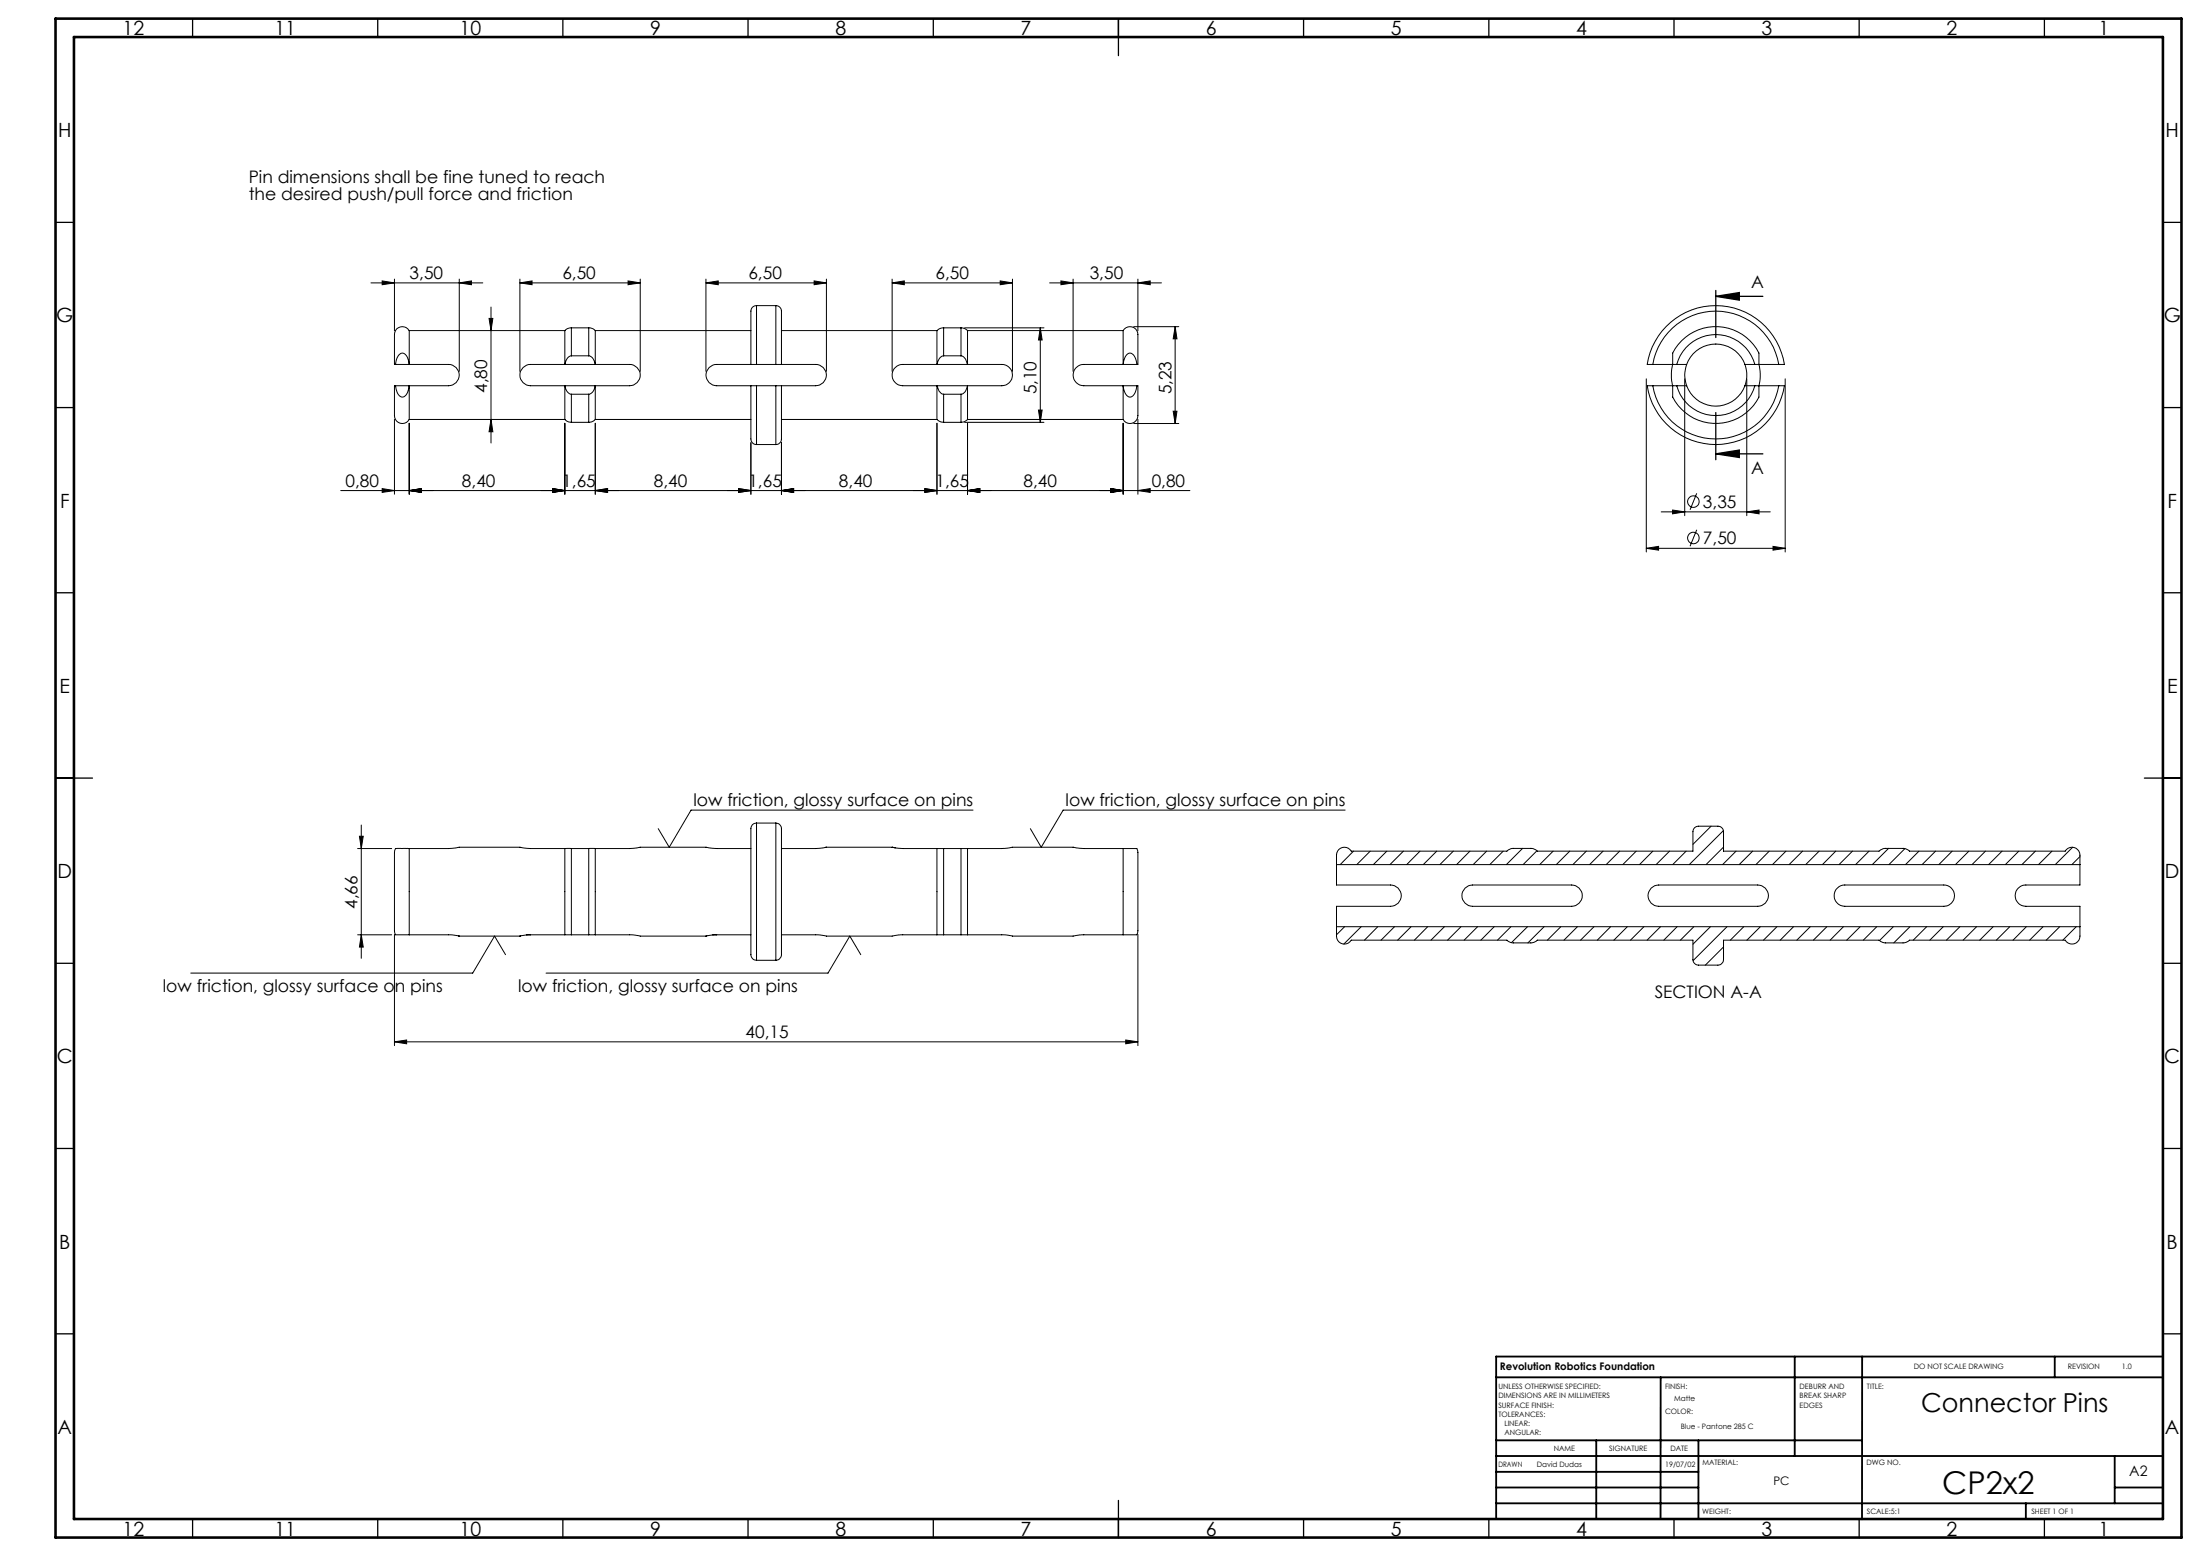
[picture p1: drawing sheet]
<svg xmlns="http://www.w3.org/2000/svg" width="594mm" height="420mm" viewBox="0 0 594 420" stroke-linecap="round" stroke-linejoin="round" font-family="sans-serif">
<g fill="none" stroke="#000" stroke-width=".27">
<path d="M100.2 76.4h30.2M103.2 75.8l3.3 .6-3.3 .5zM106.5 75.3v14M124 76.4l3.3-.6v1.1zM124 75.3v24.9M140.4 76.4l3.3-.6v1.1zM140.4 76.4h32.5M140.4 75.3v24.9M169.6 75.8l3.3 .6-3.3 .5zM172.9 75.3v24.9M190.6 76.4l3.3-.6v1.1zM190.6 76.4h32.5"/>
<path d="M190.6 75.3v24.9M219.8 75.8l3.3 .6-3.3 .5zM223.1 75.3v24.9M240.9 76.4l3.3-.6v1.1zM240.9 76.4h32.5M240.9 75.3v24.9M270.1 75.8l3.3 .6-3.3 .5zM273.4 75.3v24.9M283.4 76.4h30.2M286.5 75.8l3.2 .6-3.2 .5zM289.7 75.3v24.9M307.2 76.4l3.4-.6v1.1z"/>
<path d="M307.2 75.3v14M106.8 98.4h14.3a2.88 2.88 0 0 1 2.9 2.8 2.88 2.88 0 0 1-2.9 2.9h-14.3M110.5 89.2a2.2 2.2 0 0 0-2.8-.8 2.2 2.2 0 0 0-1.2 2.6v7.4h.3M110.5 89.2v9.2a3.1 3.1 0 0 0-1.6-3.1 1.9 1.9 0 0 0-1.9 1.8l-.2 1.3M110.5 89.2h42M132 86h1.1l-.5 3.2zM132.6 82.9v36.7M141.2 99.2l.9-.6 1.1-.2h26.8a2.88 2.88 0 0 1 2.9 2.8 2.88 2.88 0 0 1-2.9 2.9h-26.8a2.86 2.86 0 0 1-2.6-1.8 2.86 2.86 0 0 1 .6-3.1zM152.5 89.2v9.2l.8-1.8 1-.6M154.3 88.5a2.32 2.32 0 0 0-1.8 .7M154.3 88.5v7.5M154.3 88.5h4.7"/>
<path d="M154.3 96h4.7M159 88.5a2.32 2.32 0 0 1 1.7 .7M159 88.5v7.5M160.7 89.2v9.2a2.35 2.35 0 0 0-1.7-2.4M160.7 89.2h42M202.7 98.4h1.6M202.7 98.4h-9.2a2.88 2.88 0 0 0-2.9 2.8 2.88 2.88 0 0 0 2.9 2.9h9.2M204.3 82.5a1.65 1.65 0 0 0-1.6 2.1v13.8M204.3 82.5v15.9M204.3 82.5h5.2M204.3 98.4h5.2M209.5 82.5a1.65 1.65 0 0 1 1.5 2.1v13.8"/>
<path d="M209.5 98.4h1.5M209.5 82.5v15.9M211 98.4h9.2a2.88 2.88 0 0 1 2.9 2.8 2.88 2.88 0 0 1-2.9 2.9h-9.2M211 89.2h42M241.4 99.5l1.2-.9 1.1-.2h26.8a2.88 2.88 0 0 1 2.9 2.8 2.88 2.88 0 0 1-2.9 2.9h-26.8a2.89 2.89 0 0 1-2.3-4.6zM253 89.2v9.2a2.41 2.41 0 0 1 1.8-2.4M254.8 88.5l-1 .2-.8 .5M254.8 88.5v7.5M254.8 88.5h4.7M254.8 96h4.7M259.5 88.5a2.32 2.32 0 0 1 1.7 .7M259.5 88.5v7.5"/>
<path d="M260.5 88.5h21.4M261.2 89.2v9.2l-.5-1.5-.5-.6-.7-.3M261.2 89.2h42M280.9 88.5v25.5M280.9 88.5l.5 3.3h-1zM303.2 89.2a2.2 2.2 0 0 1 2.8-.8 2.2 2.2 0 0 1 1.2 2.6v7.4h-.2M303.2 89.2v9.2a2.99 2.99 0 0 1 1.7-3.1 2.33 2.33 0 0 1 2 2.5l.1 .6M306.1 88.2h12.2M307 98.4h-14.4a2.88 2.88 0 0 0-2.9 2.8 2.88 2.88 0 0 0 2.9 2.9h14.4M317.3 88.2v26.1M317.3 88.2l.5 3.3h-1zM446.3 98.4h-1.6a18.7 18.7 0 0 1 18.6-15.9 18.7 18.7 0 0 1 18.5 15.9h-1.5"/>
<path d="M446.3 98.4a17.2 17.2 0 0 1 17-14.4 17.2 17.2 0 0 1 17 14.4M446.3 98.4h5.3M451.6 98.4v-2.7a9.2 9.2 0 0 1 4.5-5.4 12.9 12.9 0 0 1 18.8 5.2v2.9M451.6 98.4h1.1M451.6 98.4a11.9 11.9 0 0 0 0 5.7M452.7 98.4a10.9 10.9 0 0 1 10.6-8.1 10.9 10.9 0 0 1 10.5 8.1M452.7 98.4h2.7M455.4 98.4a8.4 8.4 0 0 1 7.9-5.5 8.4 8.4 0 0 1 7.8 5.5M455.4 98.4a8.1 8.1 0 0 0 0 5.7M471.1 98.4a8.6 8.6 0 0 1 0 5.7M471.1 98.4h2.7M473.8 98.4h1.1"/>
<path d="M474.9 98.4a11.9 11.9 0 0 1 0 5.7M474.9 98.4h5.4M106.5 113.2v20.2M106.8 104.1h-.3v6.2a4.9 4.9 0 0 0 .6 3.4 2.14 2.14 0 0 0 3.4-.5M106.8 104.1a3.1 3.1 0 0 0 1.6 3.1 1.84 1.84 0 0 0 1.8-1.8l.3-1.3v9.1M110.5 113.2h42M110.5 114.2v19.2M132.6 113.2l.5 3.3h-1.1zM152.5 113.2l1 .7 .8 .1M152.5 114.2v19.2M154.3 106.4l-.7-.3a2.9 2.9 0 0 1-1.1-2v9.1M154.3 106.4v7.6"/>
<path d="M154.3 114h4.7M154.3 106.4h4.7M159 106.4l.7-.3 .5-.5 .5-1.5v9.1M159 106.4v7.6M160.7 113.2l-1 .7-.7 .1M160.7 114.2v19.2M160.7 113.2h42M202.7 104.1v13.2a2.13 2.13 0 0 0 1.2 2.7h.4M202.7 104.1h1.6M202.7 119.5v13.9M204.3 104.1v15.9M204.3 120h5.2"/>
<path d="M204.3 104.1h5.2M209.5 104.1h1.5M209.5 104.1v15.9M211 104.1v13.2a2.13 2.13 0 0 1-1.2 2.7h-.3M211 113.2h42M211 119.5v13.9M253 113.2l1 .7 .8 .1M253 114.2v19.2M254.8 106.4l-.7-.3-.6-.5-.5-1.5v9.1M254.8 106.4v7.6M254.8 114h4.7M254.8 106.4h4.7"/>
<path d="M259.5 106.4l.7-.3a2.9 2.9 0 0 0 1-2v9.1M259.5 106.4v7.6M260.5 114h21.4M261.2 113.2l-.8 .6-.9 .2M261.2 113.2h42M261.2 114.2v19.2M280.4 110.7h1l-.5 3.3zM303.2 114.2v19.2M306.1 114.3h12.2M307 104.1h.2v6.2a4.6 4.6 0 0 1-.6 3.4 2.1 2.1 0 0 1-3.4-.5M307 104.1a2.99 2.99 0 0 1-1.7 3.1 2.33 2.33 0 0 1-2-2.5l-.1-.6v9.1M307.2 113.2v20.2"/>
<path d="M316.8 111h1l-.5 3.3zM444.5 102.3v46.7M446.3 104.1a17.2 17.2 0 0 0 17 14.4 17.2 17.2 0 0 0 17-14.4M446.3 104.1h-1.6a18.7 18.7 0 0 0 18.6 15.9 18.7 18.7 0 0 0 18.5-15.9h-1.5M446.3 104.1h5.3M451.6 104.1v2.8a12.9 12.9 0 0 0 11.6 7.4 12.9 12.9 0 0 0 11.7-7.2v-3M451.6 104.1h1.1M452.7 104.1a10.9 10.9 0 0 0 10.6 8.1 10.9 10.9 0 0 0 10.5-8.1M452.7 104.1h2.7M454.9 102.3v36.9M455.4 104.1a8.4 8.4 0 0 0 7.9 5.5 8.4 8.4 0 0 0 7.8-5.5M471.1 104.1h2.7"/>
<path d="M471.6 102.3v36.9M473.8 104.1h1.1M474.9 104.1h5.4M482 102.3v46.7M92 132.4h229.3M103.2 131.9l3.3 .5-3.3 .5zM110.5 132.4l3.3-.5v1zM149.2 131.9l3.3 .5-3.3 .5zM160.7 132.4l3.3-.5v1zM199.4 131.9l3.3 .5-3.3 .5zM211 132.4l3.3-.5v1zM249.7 131.9l3.3 .5-3.3 .5z"/>
<path d="M261.2 132.4l3.3-.5v1zM299.9 131.9l3.3 .5-3.3 .5zM307.2 132.4l3.4-.5v1zM448.5 138.2h29.5M451.6 137.7l3.3 .5-3.3 .5zM458.1 133.2l-1.8 4.4M471.6 138.2l3.3-.5v1zM444.5 148l3.3-.5v1zM444.5 148h37.5M458.1 143l-1.8 4.4M478.7 147.5l3.3 .5-3.3 .5zM262.7 218.7h-76.1l-5.9 10-3-5"/>
<path d="M363.2 218.7h-76.1l-6 10-2.9-5M96.6 229h9.2M97 225.7h1.1l-.6 3.3zM97.5 222.7v36M110.5 229h-2.5a1.13 1.13 0 0 0-1.3 .3 1.13 1.13 0 0 0-.2 1.3l.1 21.2 .2 .5h3.7M110.5 229v23.3M110.5 229h10.6l2.8-.3h16.5l2.8 .3h9.3M152.5 229v23.3M152.5 229h1.8M154.3 229v23.3M154.3 229h4.7M159 229v23.3"/>
<path d="M159 229h1.7M160.7 229v23.3M160.7 229h9.3l2.8-.3h17.9l2.8 .3h9.2M204.3 222.2v37M204.3 222.2a1.77 1.77 0 0 0-1.6 2.3v30a7.3 7.3 0 0 0 .5 4.2l1.1 .5M204.3 222.2h5.2M209.5 222.2a1.77 1.77 0 0 1 1.5 2.3v32.3a1.78 1.78 0 0 1-1.5 2.4M209.5 222.2v37M222.9 228.7h.2l-2.9 .3h-9.2M223.1 228.7h17.8M241.7 228.9l-.8-.2 2.8 .3h9.3M253 229v23.3"/>
<path d="M253 229h1.8M254.8 229v23.3M254.8 229h4.7M259.5 229v23.3M259.5 229h1.7M261.2 229v23.3M261.2 229h9.3l2.8-.3h16.6l2.7 .3h10.6M303.2 229v23.3M303.2 229h3.6a1.9 1.9 0 0 1 .4 2.1v16.7a10 10 0 0 1-.3 4.5h-3.7M360.9 233.4a4.4 4.4 0 0 1 .6-4.1 2.16 2.16 0 0 1 3.3 .4h42.1l1.5-.7h5.2l1.5 .7h42v-5.2a1.45 1.45 0 0 1 1.5-1.5h5.2a1.51 1.51 0 0 1 1.5 1.5v5.2h42l1.6-.7h5.2l1.5 .7h42a2.14 2.14 0 0 1 2.4-.9 2.14 2.14 0 0 1 1.6 2v2.6M360.9 233.4v5.5h14.6a2.88 2.88 0 0 1 2.9 2.9 2.88 2.88 0 0 1-2.9 2.8h-14.6v5.5M360.9 233.4h200.7"/>
<path d="M365.4 229.7l-3.6 3.7M370 229.7l-3.7 3.7M374.4 229.7l-3.6 3.7M378.9 229.7l-3.6 3.7M383.4 229.7l-3.6 3.7M387.9 229.7l-3.6 3.7M392.4 229.7l-3.6 3.7M395.6 239.7l.9-.6 1.1-.2h26.8a2.88 2.88 0 0 1 2.8 2.9 2.88 2.88 0 0 1-2.8 2.8h-26.8a2.86 2.86 0 0 1-2.7-1.7 2.86 2.86 0 0 1 .7-3.2zM396.9 229.7l-3.6 3.7M401.4 229.7l-3.6 3.7M405.9 229.7l-3.7 3.7M411.1 229l-4.4 4.4"/>
<path d="M415 229.6l-3.8 3.8M419.3 229.7l-3.6 3.7M423.8 229.7l-3.6 3.7M428.3 229.7l-3.6 3.7M432.8 229.7l-3.6 3.7M437.3 229.7l-3.6 3.7M441.8 229.7l-3.6 3.7M445.8 239.7l.9-.6 1.2-.2h26.7a2.88 2.88 0 0 1 2.9 2.9 2.88 2.88 0 0 1-2.9 2.8h-26.7a2.88 2.88 0 0 1-2.7-1.7 2.88 2.88 0 0 1 .6-3.2zM446.3 229.7l-3.6 3.7M450.8 229.7l-3.7 3.7M455.3 229.7l-3.7 3.7M462 223l-4.9 4.9"/>
<path d="M465.3 224.2l-9.2 9.2M465.3 228.7l-4.7 4.7M468.7 229.7l-3.6 3.7M473.2 229.7l-3.6 3.7M477.7 229.7l-3.6 3.7M482.2 229.7l-3.6 3.7M486.7 229.7l-3.6 3.7M491.2 229.7l-3.7 3.7M495.7 229.7l-3.6 3.7M500.2 229.7l-3.7 3.7M504.6 229.7l-3.6 3.7M509.9 229l-4.4 4.4"/>
<path d="M514.3 229.1l-4.3 4.3M518.1 229.7l-3.6 3.7M522.6 229.7l-3.6 3.7M527.1 229.7l-3.6 3.7M531.6 229.7l-3.6 3.7M536.1 229.7l-3.7 3.7M540.6 229.7l-3.7 3.7M545.1 229.7l-3.7 3.7M549.6 229.7l-3.7 3.7M554 229.7l-3.6 3.7M559.6 228.7l-4.7 4.7M561.6 233.4v5.5h-14.6a2.88 2.88 0 0 0-2.9 2.9 2.88 2.88 0 0 0 2.9 2.8h14.6v5.5"/>
<path d="M561.6 231.2l-2.2 2.2M96.6 252.3h9.2M97.5 252.3l.6 3.3h-1.1zM106.5 252.2v30M110.5 252.3h11.2l2.3 .4-.2-.1M124 252.7h16.4M136.5 257.7l-3-5-5.9 10h-76.1M143.2 252.3l-1.1 .1M143.2 252.3l-2.8 .4 .2-.1M143.2 252.3h9.3M152.5 252.3h1.8M154.3 252.3h4.7"/>
<path d="M159 252.3h1.7M160.7 252.3h9.9l2.2 .4h17.8M193.5 252.3l-1.1 .1M193.5 252.3l-2.9 .4 .3-.1M193.5 252.3h9.2M204.3 259.2h5.2M211 252.3h9.8l2.3 .4h17.8l2.3-.4h9.8M232.4 257.7l-3-5-5.8 10h-76.2M253 252.3h1.8M254.8 252.3h4.7M259.5 252.3h1.7M261.2 252.3h9.8l2.3 .4h16.5l2.3-.4h11.1"/>
<path d="M307.2 252.2v30M360.9 250.1a4.4 4.4 0 0 0 .6 4.1 2.16 2.16 0 0 0 3.3-.4h42.1l1.5 .7h5.2l1.5-.7h42v5.2a1.51 1.51 0 0 0 1.5 1.5h5.2a1.57 1.57 0 0 0 1.5-1.5v-5.2h42l1.6 .7h5.2l1.5-.7h42a2.14 2.14 0 0 0 2.4 1 2.14 2.14 0 0 0 1.6-2.1v-2.6M360.9 250.1h200.7M363 250.1l-2.1 2.2M367.5 250.1l-4.7 4.7M372 250.1l-3.6 3.7M376.5 250.1l-3.6 3.7M381 250.1l-3.6 3.7M385.5 250.1l-3.6 3.7M390 250.1l-3.6 3.7M394.5 250.1l-3.7 3.7M399 250.1l-3.7 3.7"/>
<path d="M403.4 250.1l-3.6 3.7M408 250.1l-3.7 3.7M412.4 250.1l-4.3 4.3M416.9 250.1l-4.4 4.4M421.4 250.1l-3.6 3.7M425.9 250.1l-3.6 3.7M430.4 250.1l-3.6 3.7M434.9 250.1l-3.6 3.7M439.4 250.1l-3.6 3.7M443.9 250.1l-3.7 3.7M448.3 250.1l-3.6 3.7M452.8 250.1l-3.6 3.7"/>
<path d="M457.3 250.1l-3.6 3.7M461.8 250.1l-4.7 4.8M465.3 255.6l-4.9 4.9M466.3 250.1l-9.2 9.2M470.8 250.1l-3.6 3.7M475.3 250.1l-3.6 3.7M479.8 250.1l-3.7 3.7M484.3 250.1l-3.6 3.7M488.8 250.1l-3.7 3.7M493.3 250.1l-3.7 3.7M495.8 240l1.2-.9 1.1-.2h26.7a2.88 2.88 0 0 1 2.9 2.9 2.88 2.88 0 0 1-2.9 2.8h-26.7a2.89 2.89 0 0 1-2.3-4.6zM497.7 250.1l-3.6 3.7"/>
<path d="M502.2 250.1l-3.6 3.7M506.7 250.1l-3.6 3.7M511.2 250.1l-3.7 3.8M515.7 250.1l-4.4 4.4M520.2 250.1l-3.6 3.7M524.7 250.1l-3.6 3.7M529.2 250.1l-3.7 3.7M533.7 250.1l-3.7 3.7M538.2 250.1l-3.7 3.7M542.6 250.1l-3.6 3.7M547.1 250.1l-3.6 3.7M551.6 250.1l-3.6 3.7"/>
<path d="M556.1 250.1l-3.6 3.7M560.6 250.1l-3.6 3.7M106.5 281.2l3.3-.5v1zM106.5 281.2h200.7M304 280.7l3.2 .5-3.2 .5z"/>
<circle cx="457.2" cy="135.4" r="1.56"/>
<circle cx="457.2" cy="145.2" r="1.55"/>
</g>
<g fill="none" stroke="#000" stroke-width=".35">
<path d="M52 5v5M102 5v5M152 5v5M202 5v5M252 5v5M302 5v10M352 5v5M402 5v5M452 5v5M502 5v5M552 5v5M15 60h5"/>
<path d="M463.3 80l6.3-1v2zM463.3 80h12.7M463.3 78.4v12.7M584 60h5M15 110h5M463.3 111.4v12.7M584 110h5M463.3 122.5l6.3-1v2zM463.3 122.5h12.7M15 160h5M584 160h5M15 210h10"/>
<path d="M579 210h10M15 260h5M584 260h5M15 310h5M584 310h5M15 360h5M584 360h5M52 410v5M102 410v5M152 410v5M202 410v5M252 410v5"/>
<path d="M302 405v10M352 410v5M402 410v5M452 410v5M502 410v5M552 410v5"/>
</g>
<g fill="none" stroke="#000" stroke-width=".5">
<path d="M404 371.8h180M448.4 371.8l-.1 38.3M484.6 366.2v26.8M502.8 366.2l-.1 43.9M554.8 366.2v5.6M584 366.2h-180v43.8M404 388.8h98.8M404 397.3h54.6M404 393h180M431 388.8v21.2M458.6 388.8v21.2M571 393v12.8"/>
<path d="M404 405.8h180M404 401.5h54.6M547 405.8v4.2M571 401.5h13"/>
</g>
<path d="M15 5h574v410h-574zM20 10h564v400h-564z" fill="none" stroke="#000" stroke-width=".7"/>
<g fill="#000">
<path d="M140.4 76.4l3.3-.6v1.1zM169.6 75.8l3.3 .6-3.3 .5z"/>
<path d="M190.6 76.4l3.3-.6v1.1zM219.8 75.8l3.3 .6-3.3 .5z"/>
<path d="M463.3 80l6.3-1v2zM463.3 122.5l6.3-1v2z"/>
<path d="M317.3 88.2l.5 3.3h-1zM316.8 111h1l-.5 3.3zM280.9 88.5l.5 3.3h-1zM280.4 110.7h1l-.5 3.3zM132 86h1.1l-.5 3.2zM132.6 113.2l.5 3.3h-1.1zM97 225.7h1.1l-.6 3.3zM97.5 252.3l.6 3.3h-1.1z"/>
<path d="M103.2 131.9l3.3 .5-3.3 .5zM110.5 132.4l3.3-.5v1zM110.5 132.4l3.3-.5v1zM149.2 131.9l3.3 .5-3.3 .5zM149.2 131.9l3.3 .5-3.3 .5zM160.7 132.4l3.3-.5v1zM249.7 131.9l3.3 .5-3.3 .5zM261.2 132.4l3.3-.5v1zM261.2 132.4l3.3-.5v1zM299.9 131.9l3.3 .5-3.3 .5zM299.9 131.9l3.3 .5-3.3 .5zM307.2 132.4l3.4-.5v1zM103.2 75.8l3.3 .6-3.3 .5zM124 76.4l3.3-.6v1.1zM286.5 75.8l3.2 .6-3.2 .5zM307.2 76.4l3.4-.6v1.1zM106.5 281.2l3.3-.5v1zM304 280.7l3.2 .5-3.2 .5z"/>
<path d="M160.7 132.4l3.3-.5v1zM199.4 131.9l3.3 .5-3.3 .5z"/>
<path d="M199.4 131.9l3.3 .5-3.3 .5zM211 132.4l3.3-.5v1zM211 132.4l3.3-.5v1zM249.7 131.9l3.3 .5-3.3 .5zM240.9 76.4l3.3-.6v1.1zM270.1 75.8l3.3 .6-3.3 .5z"/>
<path d="M451.6 137.7l3.3 .5-3.3 .5zM471.6 138.2l3.3-.5v1z"/>
<path d="M444.5 148l3.3-.5v1zM478.7 147.5l3.3 .5-3.3 .5z"/>
</g>
<text font-size="8.5" x="524.4" y="403.2">CP2x2</text>
<text font-size="7.1" x="518.7" y="381">Connector Pins</text>
<g font-size="5.3">
<text x="33.1" y="9.5">12</text>
<text x="74.1" y="9.5">11</text>
<text x="124.1" y="9.5">10</text>
<text x="175.6" y="9.5">9</text>
<text x="225.6" y="9.5">8</text>
<text x="275.6" y="9.5">7</text>
<text x="325.6" y="9.5">6</text>
<text x="375.6" y="9.5">5</text>
<text x="425.6" y="9.5">4</text>
<text x="475.6" y="9.5">3</text>
<text x="525.6" y="9.5">2</text>
<text x="566.6" y="9.5">1</text>
<text x="15.7" y="37">H</text>
<text x="584.7" y="37">H</text>
<text x="15.2" y="87">G</text>
<text x="584.2" y="87">G</text>
<text x="16.2" y="137">F</text>
<text x="585.2" y="137">F</text>
<text x="16.1" y="187">E</text>
<text x="585.1" y="187">E</text>
<text x="15.5" y="237">D</text>
<text x="584.5" y="237">D</text>
<text x="15.4" y="287">C</text>
<text x="584.4" y="287">C</text>
<text x="16" y="337">B</text>
<text x="585" y="337">B</text>
<text x="15.5" y="387">A</text>
<text x="584.5" y="387">A</text>
<text x="33.1" y="414.5">12</text>
<text x="74.1" y="414.5">11</text>
<text x="124.1" y="414.5">10</text>
<text x="175.6" y="414.5">9</text>
<text x="225.6" y="414.5">8</text>
<text x="275.6" y="414.5">7</text>
<text x="325.6" y="414.5">6</text>
<text x="375.6" y="414.5">5</text>
<text x="425.6" y="414.5">4</text>
<text x="475.6" y="414.5">3</text>
<text x="525.6" y="414.5">2</text>
<text x="566.6" y="414.5">1</text>
</g>
<g font-size="4.7">
<text x="67.1" y="49.4">Pin dimensions shall be fine tuned to reach</text>
<text x="67.1" y="53.9">the desired push/pull force and friction</text>
<text x="110.6" y="75.3">3,50</text>
<text x="151.8" y="75.3">6,50</text>
<text x="202.1" y="75.3">6,50</text>
<text x="252.6" y="75.3">6,50</text>
<text x="294.2" y="75.3">3,50</text>
<text x="472.8" y="77.8">A</text>
<text x="131.6" y="106.1" transform="rotate(-90 131.6 106.1)">4,80</text>
<text x="279.9" y="106.5" transform="rotate(-90 279.9 106.5)">5,10</text>
<text x="316.3" y="106.5" transform="rotate(-90 316.3 106.5)">5,23</text>
<text x="93.3" y="131.4">0,80</text>
<text x="124.7" y="131.4">8,40</text>
<text x="151.8" y="131.4">1,65</text>
<text x="176.6" y="131.4">8,40</text>
<text x="202.1" y="131.4">1,65</text>
<text x="226.5" y="131.4">8,40</text>
<text x="252.6" y="131.4">1,65</text>
<text x="276.4" y="131.4">8,40</text>
<text x="311" y="131.4">0,80</text>
<text x="472.8" y="127.9">A</text>
<text x="459.8" y="137.1">3,35</text>
<text x="459.8" y="146.9">7,50</text>
<text x="187.2" y="217.6">low friction, glossy surface on pins</text>
<text x="287.7" y="217.6">low friction, glossy surface on pins</text>
<text x="96.6" y="245.4" transform="rotate(-90 96.6 245.4)">4,66</text>
<text x="44" y="267.7">low friction, glossy surface on pins</text>
<text x="139.9" y="267.7">low friction, glossy surface on pins</text>
<text x="446.8" y="269.5">SECTION A-A</text>
<text x="201.3" y="280.2">40,15</text>
</g>
<text font-size="3.9" x="574.9" y="398.5">A2</text>
<text font-size="3.2" x="478.8" y="400.9">PC</text>
<text font-size="2.8" x="405" y="369.9">Revolution Robotics Foundation</text>
<g font-size="2">
<text x="516.7" y="369.6">DO NOT SCALE DRAWING</text>
<text x="558.3" y="369.6">REVISION</text>
<text x="572.9" y="369.6">1.0</text>
<text x="404.6" y="374.9">UNLESS OTHERWISE SPECIFIED:</text>
<text x="404.6" y="377.4">DIMENSIONS ARE IN MILLIMETERS</text>
<text x="449.6" y="374.9">FINISH:</text>
<text x="485.9" y="374.9">DEBURR AND</text>
<text x="485.9" y="377.4">BREAK SHARP</text>
<text x="504.1" y="374.9">TITLE:</text>
<text x="404.6" y="379.9">SURFACE FINISH:</text>
<text x="404.6" y="382.4">TOLERANCES:</text>
<text x="449.6" y="381.8">COLOR:</text>
<text x="452" y="378.3">Matte</text>
<text x="485.9" y="379.9">EDGES</text>
<text x="406.2" y="384.9">LINEAR:</text>
<text x="406.2" y="387.4">ANGULAR:</text>
<text x="453.8" y="385.7">Blue - Pantone 285 C</text>
<text x="404.6" y="396">DRAWN</text>
<text x="414.9" y="396">David Dudas</text>
<text x="419.5" y="391.8">NAME</text>
<text x="434.5" y="391.7">SIGNATURE</text>
<text x="449.6" y="395.9">19/07/02</text>
<text x="451" y="391.7">DATE</text>
<text x="459.6" y="395.5">MATERIAL:</text>
<text x="504" y="395.5">DWG NO.</text>
<text x="459.6" y="408.5">WEIGHT:</text>
<text x="504.1" y="408.6">SCALE:5:1</text>
<text x="548.5" y="408.6">SHEET 1 OF 1</text>
</g>
</svg>
